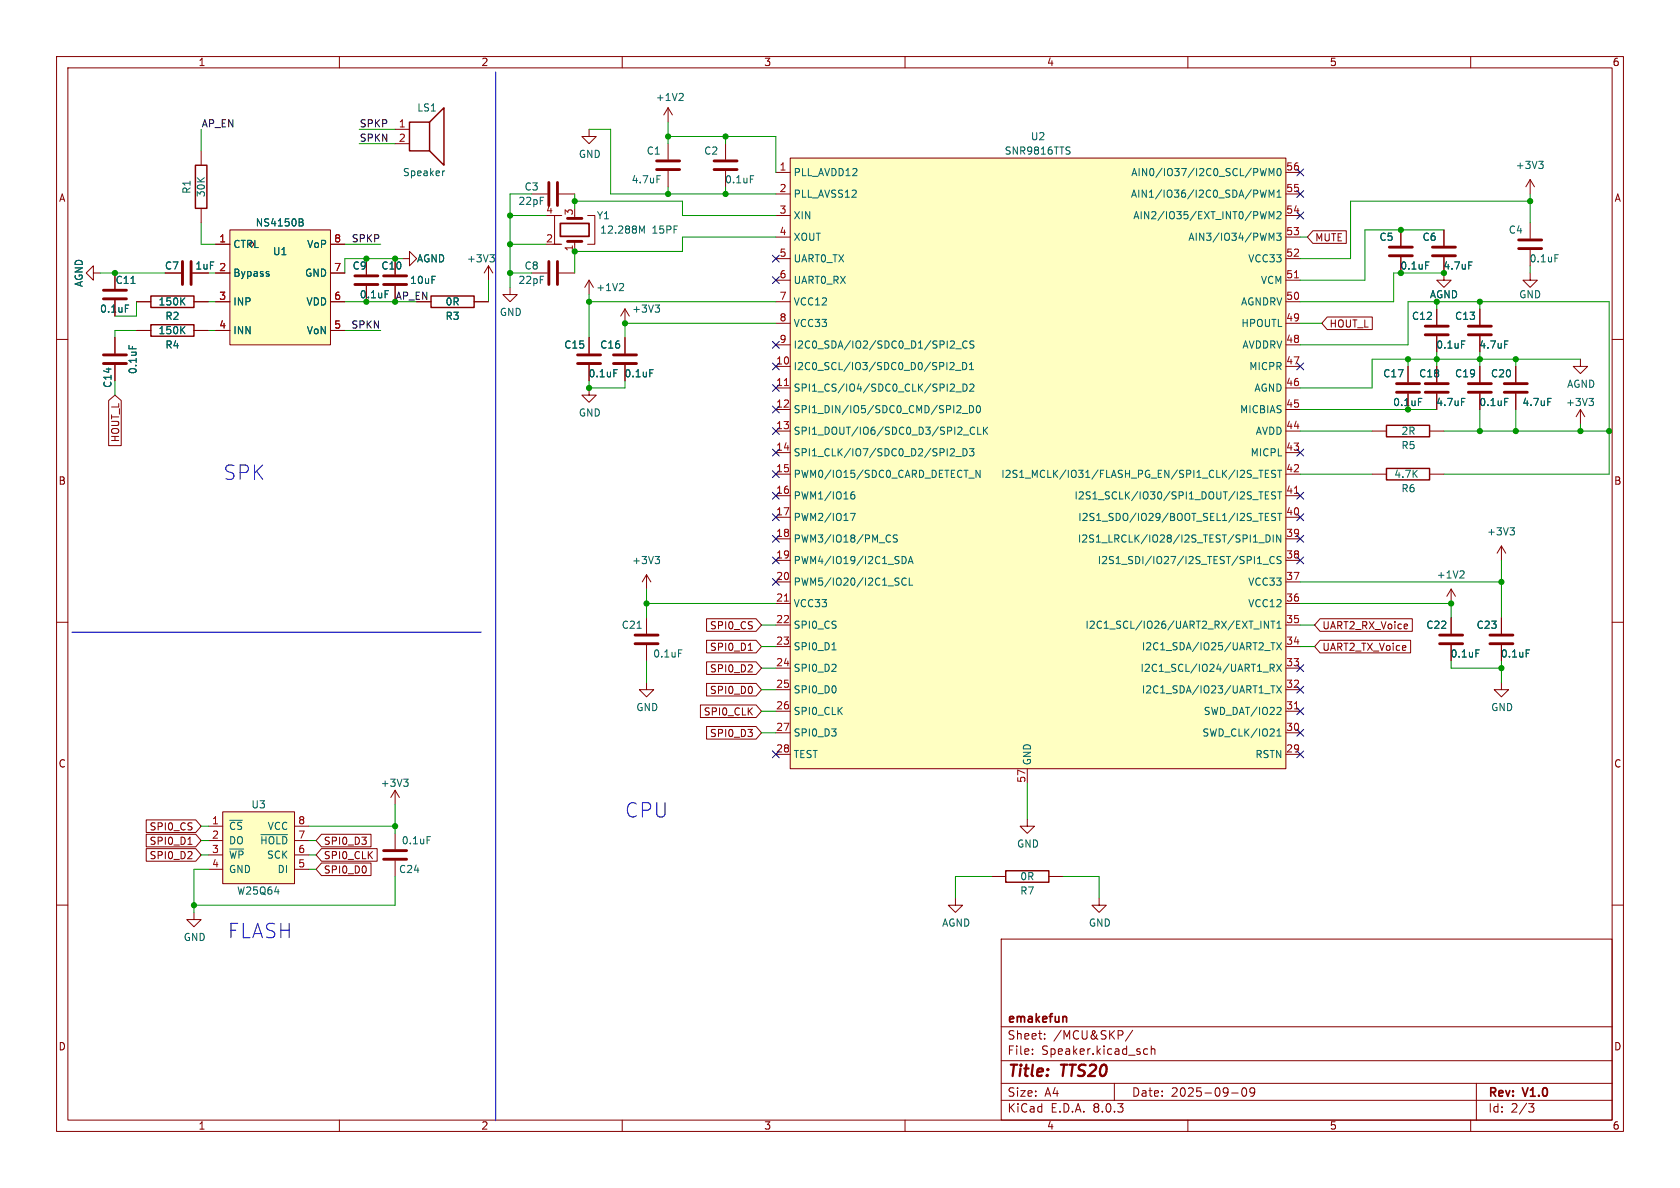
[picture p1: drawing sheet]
<svg xmlns="http://www.w3.org/2000/svg" width="297mm" height="210mm" viewBox="0 0 297 210" stroke-linecap="round" stroke-linejoin="round" font-family="sans-serif">
<g fill="none" stroke="#840000" stroke-width=".18">
<path d="M10 10h277v190h-277zM12 12h273v186h-273zM60 10v2M110 10v2M160 10v2M210 10v2M260 10v2M128.3 25.4v2.8M128.3 30.2v2.8M10 60h2M73.7 53.3h2.5M83.8 53.3h2.6"/>
<path d="M90.2 50.8v1.3h1.2l-1.2 1.2-1.3-1.2h1.3M104.1 49.5l-.7 1.3M104.1 49.5v2.6M104.1 49.5l.8 1.3M247.6 40.6v2.8M247.6 45.5v2.8M255.3 45.5v4h1.2l-1.2 1.3-1.3-1.3h1.3M255.3 40.6v2.8M285 60h2M242.6 83.8h2.5M252.7 83.8h2.6M10 110h2"/>
<path d="M256.5 104.1v2.6M256.5 109.2v2.8M256.5 114v2.8M256.5 104.1l-.7 1.3M256.5 104.1l.8 1.3M265.4 109.2v2.8M265.4 114v2.8M285 110h2M10 160h2M285 160h2M177 166h108v32h-108zM60 198v2"/>
<path d="M110 198v2M160 198v2M177 194.5h108M177 191.5h108M177 187.5h108M177 181.5h108M182.5 186.3v.1M182.5 185.5v.1M184.7 183.6v.1M184.7 182.8v.1M197 191.5v3M198.5 182.3v.5"/>
<path d="M200.2 182.1l-1.2 2M202.3 186.3h.6M202.3 185.5h.6M203.5 185.5l.2-.1 .4 .1 .1 .9M203.5 184.9v1.5M210 198v2M217.7 193.2h1.2M219.7 192.4l.2-.1a.81 .81 0 0 1 .6 .6 .81 .81 0 0 1-.3 .8l-.2 .1a.81 .81 0 0 1-.3-1.4zM221.8 192.9l-.3 .3h-.3l-.2-.3 .1-.5 .4-.1 .2 .1a.99 .99 0 0 1-.3 1.4h-.3M260 198v2M261 191.5v6.5M270.2 195.1h1l-.5 .6 .4 .1 .1 .5-.3 .3h-.4"/>
</g>
<path d="M188.3 179.7l.3 .2v.8" fill="none" stroke="#840000" stroke-width=".3"/>
<path d="M132.7 31.1h.6M110 50.1l.2 .3v.3l-.7 .7h.7M252 46.3h.6M259.7 46.3h.6M258.6 100.9l.2 .3v.3l-.7 .7h.7M260.9 114.9h.6M269.8 114.9h.6" fill="none" stroke="#006464" stroke-width=".18"/>
<path d="M76.2 52.3h7.6v2.1h-7.6zM245.1 82.8h7.6v2h-7.6z" fill="none" stroke="#840000" stroke-width=".25"/>
<path d="M126.2 28.4h4.1M126.2 30h4.1M245.6 43.7h4.1M245.6 45.2h4.1M253.2 43.7h4.1M253.2 45.2h4.1M254.5 112.3h4.1M254.5 113.8h4.1M263.4 112.3h4.1M263.4 113.8h4.1" fill="none" stroke="#840000" stroke-width=".51"/>
<path d="M39.4 143.5h12.7v12.7h-12.7z" fill="#ffffc2"/>
<g fill="none" stroke="#840000" stroke-width=".18">
<path d="M270.5 31.8l-.8 1.2M270.5 31.8v2.5M270.5 31.8l.8 1.2M261.6 54.6v2.8M261.6 59.4v2.8M248.9 64.8v2.8M248.9 69.6v2.8M36.8 146.1h2.6M36.8 148.6h2.6M36.8 151.1h2.6M36.8 153.7h2.6M39.4 143.5h12.7v12.7h-12.7z"/>
<path d="M52.1 146.1h2.5M52.1 148.6h2.5M52.1 151.1h2.5M52.1 153.7h2.5"/>
</g>
<path d="M272 28.5h.8l-.4 .5M272.6 29l.2 .2v.3l-.2 .3M250.8 70.4h.6M266 60.3h.6M46.1 147.5h4.7" fill="none" stroke="#006464" stroke-width=".18"/>
<path d="M259.6 57.7h4.1M259.6 59.2h4.1M246.9 67.8h4.1M246.9 69.3h4.1" fill="none" stroke="#840000" stroke-width=".51"/>
<path d="M40.6 40.6h17.8v20.4h-17.8z" fill="#ffffc2"/>
<g fill="none" stroke="#840000" stroke-width=".18">
<path d="M35.6 26.7v2.5M35.6 36.8v2.6M69.8 22.9h2.6M69.8 25.4h2.6M94 34.3h2.8M97.8 38.1h1.3M98.8 34.3h2.8M99.3 38.1h-1.3v5.1h1.3M103.9 38.1h1.3v5.1h-1.3M270.5 39.4v2.8M20.3 59.7v2.8M24.1 53.3h2.6"/>
<path d="M24.1 58.4h2.6M29.2 48.3h2.8M34.3 53.3h2.5M34.3 58.4h2.5M38.1 43.2h2.5M38.1 48.3h2.5M38.1 53.3h2.5M38.1 58.4h2.5M40.6 40.6h17.8v20.4h-17.8zM58.4 43.2h2.6M58.4 48.3h2.6M58.4 53.3h2.6"/>
<path d="M58.4 58.4h2.6M71.1 45.7h1.3v-1.2l1.3 1.2-1.3 1.3v-1.3M86.4 47l-.8 1.3M86.4 47v2.5M86.4 47l.7 1.3M97.8 43.2h1.3M101.6 42.7v1.8M254 54.6v2.8M254 59.4v2.8M270.5 48.3v1.2h1.3l-1.3 1.3-1.3-1.3h1.3M270.5 44.2v2.8M20.3 64.5v2.8"/>
<path d="M242.6 76.2h2.5M252.7 76.2h2.6M254 64.8v2.8M254 69.6v2.8M261.6 64.8v2.8M261.6 69.6v2.8M268 64.8v2.8M268 69.6v2.8M279.4 63.5v1.3h1.3l-1.3 1.2-1.3-1.2h1.3M279.4 72.4l-.8 1.3M279.4 72.4v2.5M279.4 72.4l.8 1.3"/>
<path d="M114.3 101.6v2.5M114.3 109.2v2.8M114.3 114v2.8M114.3 101.6l-.8 1.3M114.3 101.6l.8 1.3M69.8 139.7v2.5M69.8 139.7l-.7 1.3M69.8 139.7l.8 1.3M114.3 120.7v1.2h1.3l-1.3 1.3-1.3-1.3h1.3M69.8 147.3v2.8M69.8 152.1v2.8M175.3 154.9h2.5"/>
<path d="M185.4 154.9h2.6M34.3 161.3v1.3h1.3l-1.3 1.2-1.3-1.2h1.3"/>
</g>
<g fill="none" stroke="#006464" stroke-width=".18">
<path d="M52.9 38.7l.6 .1 .1 .2-.3 .3M52.9 39.3h.4M53.3 39.3l.3 .2v.3l-.7 .1M78.6 30.2l-.3 .1M113.1 39.9l.4 1 .4-1v1.3M32.1 53.2l.6 .7M32.1 58.3l.6 .7M32.7 52.6l-.7 .8M32.7 57.7l-.7 .8M47.4 48.4l.2 .2-.2 .2M47.4 48l.1 .1M86.6 45h.8l-.4 .5"/>
<path d="M87.1 45.5l.3 .3v.3l-.3 .2M274.9 45h.6M22.8 61.1v.6M258.4 60.3h.6M258.4 70.4h.6M266 70.4h.6M273.6 70.4h.6M280.9 70.4h.8l-.4 .5M281.5 70.9l.2 .3v.3l-.2 .2M115.8 98.4h.8l-.4 .5M116.4 98.9l.2 .2v.3l-.2 .2M112.6 111.1h.8"/>
<path d="M120 114.9h.6M71.4 137.7h.7l-.4 .5M71.9 138.2l.2 .3v.3l-.2 .2M75.5 147.9h.6"/>
</g>
<path d="M34.5 29.2h2.1v7.6h-2.1zM72.4 21.6h3.5v5.1h-3.5zM75.9 21.6l2.6-2.5v10.1l-2.6-2.5M26.7 52.3h7.6v2.1h-7.6zM26.7 57.4h7.6v2h-7.6zM245.1 75.2h7.6v2h-7.6zM177.8 153.9h7.6v2.1h-7.6z" fill="none" stroke="#840000" stroke-width=".25"/>
<g fill="none" stroke="#840000" stroke-width=".51">
<path d="M97 32.3v4M98.6 32.3v4M100.3 38.6h2.6M32.3 46.2v4.1M33.8 46.2v4.1M100.3 42.7h2.6M252 57.7h4M252 59.2h4M268.5 42.4h4M268.5 43.9h4M18.3 62.7h4.1M18.3 64.3h4.1"/>
<path d="M252 67.8h4M252 69.3h4M259.6 67.8h4.1M259.6 69.3h4.1M265.9 67.8h4.1M265.9 69.3h4.1M112.3 112.3h4M112.3 113.8h4M67.8 151.9h4.1M67.8 150.4h4.1"/>
</g>
<path d="M99.1 39.5h5v2.3h-5z" fill="none" stroke="#840000" stroke-width=".3"/>
<path d="M139.7 27.9h87.6v108h-87.6z" fill="#ffffc2"/>
<g fill="none" stroke="#840000" stroke-width=".18">
<path d="M118.1 19.1l-.8 1.2M118.1 19.1v2.5M118.1 19.1l.8 1.2M104.1 22.9v1.2h1.3l-1.3 1.3-1.2-1.3h1.2M118.1 25.4v2.8M118.1 30.2v2.8M137.2 30.5h2.5M137.2 34.3h2.5M137.2 38.1h2.5M139.7 27.9h87.6v108h-87.6zM227.3 30.5h2.6M227.3 34.3h2.6"/>
<path d="M227.3 38.1h2.6M16.5 48.3v-1.3l-1.3 1.3 1.3 1.2v-1.2h1.3M20.3 48.3v2.8M20.3 53.1v2.8M20.3 59.7v2.8M24.1 53.3h2.6M24.1 58.4h2.6M29.2 48.3h2.8M34.3 53.3h2.5M34.3 58.4h2.5M38.1 53.3h2.5M38.1 48.3h2.5"/>
<path d="M38.1 58.4h2.5M38.1 43.2h2.5M58.4 53.3h2.6M58.4 48.3h2.6M58.4 58.4h2.6M58.4 43.2h2.6M64.8 45.7v2.8M64.8 50.5v2.8M69.8 45.7v2.8M69.8 50.5v2.8M73.7 53.3h2.5M83.8 53.3h2.6"/>
<path d="M94 48.3h2.8M98.8 48.3h2.8M104.1 59.7v2.8M110.5 54.6l-.8 1.3M110.5 54.6v2.6M110.5 59.7v2.8M110.5 54.6l.8 1.3M137.2 41.9h2.5M137.2 57.2h2.5M137.2 45.7h2.5M137.2 53.3h2.5M137.2 49.5h2.5"/>
<path d="M227.3 41.9h2.6M227.3 57.2h2.6M227.3 45.7h2.6M227.3 53.3h2.6M227.3 49.5h2.6M232.1 40.8h5.9v2.2h-5.9l-1-1.1zM234.6 56h8v2.3h-8l-.9-1.1zM247.6 40.6v2.8M247.6 45.5v2.8M254 54.6v2.8M254 59.4v2.8M255.3 40.6v2.8"/>
<path d="M255.3 45.5v2.8M261.6 54.6v2.8M261.6 59.4v2.8M19.2 70.8l1.1-.9 1.1 .9v8h-2.2zM20.3 64.5v2.8M104.1 68.6v1.3h1.3l-1.3 1.2-1.2-1.2h1.2M104.1 64.5v2.8M110.5 64.5v2.8M137.2 64.8h2.5M137.2 68.6h2.5M137.2 72.4h2.5M137.2 76.2h2.5"/>
<path d="M137.2 61h2.5M227.3 64.8h2.6M227.3 68.6h2.6M227.3 72.4h2.6M227.3 76.2h2.6M227.3 61h2.6M248.9 64.8v2.8M248.9 69.6v2.8M254 64.8v2.8M254 69.6v2.8M261.6 64.8v2.8M261.6 69.6v2.8"/>
<path d="M268 64.8v2.8M268 69.6v2.8M137.2 80h2.5M137.2 83.8h2.5M137.2 87.6h2.5M137.2 91.4h2.5M137.2 95.3h2.5M137.2 99.1h2.5M227.3 80h2.6M227.3 83.8h2.6M227.3 87.6h2.6M227.3 91.4h2.6"/>
<path d="M227.3 95.3h2.6M227.3 99.1h2.6M265.4 96.5l-.7 1.3M265.4 96.5v2.6M265.4 96.5l.8 1.3M124.9 113.2h8.8l.9 1.1-.9 1.1h-8.8zM124.9 117h8.8l.9 1.1-.9 1.1h-8.8zM124.9 109.4h8.8l.9 1.1-.9 1.1h-8.8zM132.3 115h.7M137.2 102.9h2.5M137.2 106.7h2.5M137.2 110.5h2.5"/>
<path d="M137.2 114.3h2.5M137.2 118.1h2.5M227.3 102.9h2.6M227.3 106.7h2.6M227.3 110.5h2.6M227.3 114.3h2.6M227.3 118.1h2.6M233.4 109.4h16.3v2.2h-16.3l-1-1.1zM233.4 113.2h16v2.2h-16l-1-1.1zM256.5 109.2v2.8M256.5 114v2.8M265.4 109.2v2.8"/>
<path d="M265.4 114v2.8M123.8 124.6h9.9l.9 1.1-.9 1.1h-9.9zM124.9 120.8h8.8l.9 1.1-.9 1.1h-8.8zM124.9 128.4h8.8l.9 1.1-.9 1.2h-8.8zM137.2 121.9h2.5M137.2 125.7h2.5M137.2 129.5h2.5M137.2 133.4h2.5M181.6 135.9v2.5M227.3 121.9h2.6M227.3 125.7h2.6M227.3 129.5h2.6"/>
<path d="M227.3 133.4h2.6M265.4 120.7v1.2h1.3l-1.3 1.3-1.2-1.3h1.2M25.9 150h8.7l1 1.1-1 1.1h-8.7zM25.9 147.5h8.7l1 1.1-1 1.1h-8.7zM25.9 144.9h8.7l1 1.2-1 1.1h-8.7zM33.2 149.3h.7M56.8 152.6h8.8v2.2h-8.8l-.9-1.1zM56.8 147.5h8.8v2.2h-8.8l-.9-1.1zM56.8 150h9.9v2.2h-9.9l-.9-1.1zM168.9 158.8v1.2h1.3l-1.3 1.3-1.3-1.3h1.3M181.6 144.8v1.3h1.3l-1.3 1.2-1.3-1.2h1.3M194.3 158.8v1.2h1.3l-1.3 1.3-1.3-1.3h1.3"/>
</g>
<g fill="none" stroke="#006464" stroke-width=".18">
<path d="M120.5 16.5l.3 .2-.1 .3-.7 .8h.8M52.9 38.7l.6 .1 .1 .2-.3 .3M52.9 39.3h.4M53.3 39.3l.3 .2v.3l-.7 .1M116.1 31.1h.6M189 26h.2M189 26.7l.2 .2-.2 .3M222.8 33.6l.3 1.3 .2-.9 .3 .9 .3-1.3M223.9 37.4l-.3 1.3M223.9 29.8l-.3 1.3-.3-.9-.2 .9M224.4 31.1v-1.3l.4 .9 .4-.9v1.3M224.4 34.9v-1.3l.4 .9 .4-.9v1.3"/>
<path d="M224.4 38.7v-1.3l.4 .9 .4-.9v1.3M225.8 34l.3-.4v1.3M225.8 37.5l.4-.1 .3 .4-.8 .9h.8M225.8 34.9h.7M225.9 29.9l.2-.1a.68 .68 0 0 1 .4 .6 .68 .68 0 0 1-.4 .7l-.2-.2-.1-.3zM22.2 53.9h.6M23.2 50.1h.7M32.1 53.2l.6 .7M32.1 58.3l.6 .7M32.7 52.6l-.7 .8M32.7 57.7l-.7 .8M47.4 48.4l.2 .2-.2 .2"/>
<path d="M47.4 48l.1 .1M68.1 51.4h.6M115.8 53.9h.8l-.4 .5M116.4 54.4l.2 .2v.3l-.2 .3M224.4 41.2l.4 .9 .4-.9v1.3M225.7 41.2h.8l-.4 .5 .3 .1v.6l-.2 .1-.5-.1M252 46.3h.6M259.7 46.3h.6M22.8 61.1v.6M108.5 65.3h.6M114.9 65.3h.6M167.9 64.2l.5-.1 .3 .3-.8 .9h.8"/>
<path d="M168.2 79.3l.4 .1 .1 .3-.8 .9h.8M168.5 67.9l.2 .2v.3l-.8 .8h.8M168.6 60.3l.1 .2v.3l-.8 .7h.8M168.9 65.5h1M169 69.3h.9M169 61.7h.9M169.6 71.7l.3 .2-.1 .3-.7 .8h.8M170.1 73.1h1M170.2 64.1a.64 .64 0 0 1 .7 .6 .64 .64 0 0 1-.7 .6zM170.2 67.9a.64 .64 0 0 1 .8 .6 .64 .64 0 0 1-.8 .7zM170.2 79.3a.64 .64 0 0 1 .8 .7 .64 .64 0 0 1-.8 .6zM170.3 76.9h1"/>
<path d="M171 60.4a.6 .6 0 0 0-.9 .4 .6 .6 0 0 0 .6 .7l.3-.1M171.4 65.3h.7M171.4 64.4l.4-.3v1.2M171.4 79.3h.8l-.4 .5 .3 .1v.6l-.2 .1-.5-.1M171.4 71.7a.64 .64 0 0 1 .7 .6 .64 .64 0 0 1-.7 .7zM171.5 68l.4-.1 .3 .4-.8 .9h.8M172.2 60.3h-.5l-.2 .2 .1 .3 .5 .3v.3l-.2 .1h-.4M172.3 75.6a.6 .6 0 0 0-.8 .5 .6 .6 0 0 0 .6 .7l.2-.1M172.7 71.8l.2-.1a.68 .68 0 0 1 .4 .6 .68 .68 0 0 1-.4 .7l-.2-.2-.1-.3zM172.8 75.5v1.3h.6M173.9 75.5v1.3M174.1 76.1l.5 .7"/>
<path d="M174.6 75.5l-.7 .7M250.8 70.4h.6M258.4 60.3h.6M258.4 70.4h.6M266 60.3h.6M266 70.4h.6M273.6 70.4h.6M150.3 90.7h.9l-.6 1.3M151 86.9l-.4 .1a.85 .85 0 0 0 0 1.2l.5-.1v-.4l-.2-.3-.4 .1-.1 .2M156.9 94.6h.3l.2 .1M157.4 95.7l-.2 .1h-.3M158.6 94.6h-.5l-.2 .2 .1 .3 .6 .2v.4l-.2 .1h-.5"/>
<path d="M159.5 98.4a.64 .64 0 0 1 .7 .6 .64 .64 0 0 1-.7 .6zM160.6 99.6l.4-1.2 .4 1.2M160.7 99.3h.6M169 80.7h.9M171.3 84.5h.9M173.3 83.1v1.3l-.8-1.3v1.3M221.5 84.5h.9M222.3 99.6h.7M222.5 86.9h.8M222.5 96h1M222.5 83.1h.8M222.9 83.1v1.3"/>
<path d="M223.3 99.8h.9M223.7 91.4h.4M223.7 87.5h.4M223.7 83.7h.4M223.8 94.6a.64 .64 0 0 1 .8 .6 .64 .64 0 0 1-.8 .6zM224.3 86.9h-.6v1.3h.6M224.3 90.7h-.6v1.3h.6M224.3 83.1h-.6v1.3h.6M225.1 94.6v1.2M225.3 98.5a.6 .6 0 0 0-.9 .4 .6 .6 0 0 0 .6 .7l.3-.1M225.5 87l-.5-.1-.2 .2v.3l.6 .3 .1 .3-.2 .2-.5-.1M225.5 90.8l-.5-.1-.2 .2v.3l.6 .3 .1 .3-.2 .2h-.5"/>
<path d="M225.5 83.2l-.5-.1-.2 .2v.3l.6 .3 .1 .3-.2 .2-.5-.1M225.9 86.9h.7M225.9 90.7h.7M225.9 83.1h.7M226.2 83.1v1.3M226.2 86.9v1.3M226.2 90.7v1.3M226.4 94.6v1.2l-.7-1.2v1.2M226.5 98.4h-.5l-.2 .2 .1 .3 .5 .3v.3l-.2 .1h-.4M266.9 93.3h.8l-.4 .5M267.5 93.8l.2 .2v.3l-.2 .3M147.1 114.9h.7"/>
<path d="M160.2 102.3a.6 .6 0 0 0-.8 .4 .6 .6 0 0 0 .6 .7l.2-.1M160.7 102.2v1.2h.7M224.2 109.8v1.3l-.7-1.3v1.3M224.5 118.1l.6-.1 .2-.2-.1-.3-.7-.1v1.3M224.7 113.6h.7M224.7 109.8h.7M224.8 118.1l.5 .6M225 109.8v1.3M225 113.6v1.3M225.7 117.4l.8 1.3M225.7 113.6l.8 1.3M225.8 110.2l.3-.4v1.3"/>
<path d="M225.8 111.1h.7M226.5 117.4l-.8 1.3M226.5 113.6l-.8 1.3M260.9 114.9h.6M269.8 114.9h.6M224.7 121.2h.7M225 121.2v1.3M225.7 121.2l.8 1.3M225.8 130.1h.7M225.8 129.2l.3-.4v1.3M225.9 125l.5 .1 .1 .3-.8 .9h.8M226.5 121.2l-.8 1.3"/>
</g>
<path d="M228.8 49.1h.8M138.7 68.2h.7M228.8 87.2h.8M138.7 106.3h.7M228.8 125.3h.8" fill="none" stroke="#a90000" stroke-width=".18"/>
<g fill="none" stroke="#840000" stroke-width=".51">
<path d="M116.1 28.4h4M116.1 30h4M18.3 52.8h4.1M18.3 51.3h4.1M62.7 50.3h4.1M62.7 48.8h4.1M67.8 50.3h4.1M67.8 48.8h4.1M97 46.2v4.1M98.6 46.2v4.1M102.1 62.7h4.1M102.1 64.3h4.1"/>
<path d="M108.5 62.7h4M108.5 64.3h4"/>
</g>
<path d="M87.6 12.7v185.4M12.7 111.8h72.4" fill="none" stroke="#0000c2" stroke-width=".18"/>
<g fill="none" stroke="#009600" stroke-width=".18">
<path d="M35.6 39.4v3.8h2.5M35.6 22.9v3.8M63.5 22.9h6.3M63.5 25.4h6.3M90.2 38.1h6.3M94 34.3h-3.8v16.5M101.6 34.3v2.5M101.6 35.6h19v2.5h16.6M104.1 22.9h3.8v11.4h29.3M118.1 21.6v3.8M118.1 33v1.3M118.1 24.1h19.1v6.4"/>
<path d="M128.3 24.1v1.3M128.3 33v1.3M270.5 35.6h-31.7v10.1h-8.9M270.5 34.3v5.1M17.8 48.3h11.4M24.1 53.3v2.6h-3.8M24.1 58.4h-3.8v1.3M36.8 58.4h1.3M36.8 53.3h1.3M61 43.2h6.3M61 58.4h6.3M61 53.3h12.7"/>
<path d="M71.1 45.7h-10.1v2.6M86.4 49.5v3.8M90.2 43.2h6.3M90.2 48.3h3.8M104.1 52.1v7.6M104.1 53.3h33.1M137.2 41.9h-16.6v2.6h-19v3.8M137.2 57.2h-26.7v2.5M229.9 41.9h1.2M229.9 57.2h3.8M254 53.3v1.3M255.3 48.3h-8.9v5h-16.5"/>
<path d="M255.3 40.6h-14v8.9h-11.4M261.6 53.3v1.3M270.5 47v1.3M20.3 67.3v2.6M104.1 67.3v1.3h6.4v-1.3M229.9 61h19v-7.7h35.6v30.5h-29.2M229.9 72.4h24.1M229.9 76.2h12.7M248.9 63.5v1.3M254 62.2v2.6M255.3 76.2h29.2M261.6 62.2v2.6"/>
<path d="M261.6 72.4v3.8M268 63.5v1.3M268 72.4v3.8M279.4 63.5h-36.8v5.1h-12.7M279.4 74.9v1.3M229.9 83.8h12.7M265.4 99.1v10.1M114.3 104.1v5.1M114.3 116.8v3.9M114.3 106.7h22.9M134.6 118.1h2.6M134.6 114.3h2.6"/>
<path d="M134.6 110.5h2.6M229.9 106.7h26.6v2.5M229.9 114.3h2.5M229.9 110.5h2.5M229.9 102.9h35.5M256.5 116.8v1.3h8.9M265.4 116.8v3.9M134.6 125.7h2.6M134.6 121.9h2.6M134.6 129.5h2.6M181.6 138.4v6.4M35.6 151.1h1.2"/>
<path d="M35.6 148.6h1.2M35.6 146.1h1.2M36.8 153.7h-2.5v7.6M54.6 153.7h1.3M54.6 151.1h1.3M54.6 148.6h1.3M54.6 146.1h15.2M69.8 154.9v5.1h-35.5M69.8 142.2v5.1M175.3 154.9h-6.4v3.9M188 154.9h6.3v3.9"/>
</g>
<g fill="none" stroke="#000084" stroke-width=".18">
<path d="M229.3 37.5l1.2 1.2M229.3 33.7l1.2 1.2M229.3 29.9l1.2 1.2M230.5 37.5l-1.2 1.2M230.5 33.7l-1.2 1.2M230.5 29.9l-1.2 1.2M136.6 48.9l1.2 1.2M136.6 45.1l1.2 1.2M137.8 48.9l-1.2 1.2M137.8 45.1l-1.2 1.2M136.6 75.6l1.2 1.2M136.6 79.4l1.2 1.2"/>
<path d="M136.6 71.8l1.2 1.2M136.6 64.2l1.2 1.2M136.6 68l1.2 1.2M136.6 60.4l1.2 1.2M137.8 75.6l-1.2 1.2M137.8 79.4l-1.2 1.2M137.8 71.8l-1.2 1.2M137.8 64.2l-1.2 1.2M137.8 68l-1.2 1.2M137.8 60.4l-1.2 1.2M229.3 64.2l1.2 1.2M229.3 79.4l1.2 1.2"/>
<path d="M230.5 64.2l-1.2 1.2M230.5 79.4l-1.2 1.2M136.6 83.2l1.2 1.2M136.6 90.8l1.2 1.2M136.6 87l1.2 1.2M136.6 98.5l1.2 1.2M136.6 94.6l1.2 1.3M137.8 83.2l-1.2 1.2M137.8 90.8l-1.2 1.2M137.8 87l-1.2 1.2M137.8 98.5l-1.2 1.2M137.8 94.6l-1.2 1.3"/>
<path d="M229.3 87l1.2 1.2M229.3 90.8l1.2 1.2M229.3 98.5l1.2 1.2M229.3 94.6l1.2 1.3M230.5 87l-1.2 1.2M230.5 90.8l-1.2 1.2M230.5 98.5l-1.2 1.2M230.5 94.6l-1.2 1.3M136.6 102.3l1.2 1.2M137.8 102.3l-1.2 1.2M229.3 117.5l1.2 1.2M230.5 117.5l-1.2 1.2"/>
<path d="M136.6 132.7l1.2 1.3M137.8 132.7l-1.2 1.3M229.3 128.9l1.2 1.2M229.3 125.1l1.2 1.2M229.3 132.7l1.2 1.3M229.3 121.3l1.2 1.2M230.5 128.9l-1.2 1.2M230.5 125.1l-1.2 1.2M230.5 132.7l-1.2 1.3M230.5 121.3l-1.2 1.2"/>
</g>
<g fill="#009600" stroke="#009600" stroke-width=".18">
<circle cx="69.8" cy="146.1" r=".46"/>
<circle cx="34.3" cy="160" r=".46"/>
<circle cx="114.3" cy="106.7" r=".46"/>
<circle cx="104.1" cy="53.3" r=".46"/>
<circle cx="101.6" cy="44.5" r=".46"/>
<circle cx="118.1" cy="34.3" r=".46"/>
<circle cx="90.2" cy="48.3" r=".46"/>
<circle cx="90.2" cy="43.2" r=".46"/>
<circle cx="90.2" cy="38.1" r=".46"/>
<circle cx="20.3" cy="48.3" r=".46"/>
<circle cx="64.8" cy="53.3" r=".46"/>
<circle cx="69.8" cy="45.7" r=".46"/>
<circle cx="64.8" cy="45.7" r=".46"/>
<circle cx="128.3" cy="34.3" r=".46"/>
<circle cx="118.1" cy="24.1" r=".46"/>
<circle cx="128.3" cy="24.1" r=".46"/>
<circle cx="110.5" cy="57.2" r=".46"/>
<circle cx="101.6" cy="35.6" r=".46"/>
<circle cx="104.1" cy="68.6" r=".46"/>
<circle cx="265.4" cy="102.9" r=".46"/>
<circle cx="268" cy="76.2" r=".46"/>
<circle cx="261.6" cy="76.2" r=".46"/>
<circle cx="254" cy="63.5" r=".46"/>
<circle cx="248.9" cy="63.5" r=".46"/>
<circle cx="248.9" cy="72.4" r=".46"/>
<circle cx="261.6" cy="63.5" r=".46"/>
<circle cx="265.4" cy="118.1" r=".46"/>
<circle cx="256.5" cy="106.7" r=".46"/>
<circle cx="247.6" cy="40.6" r=".46"/>
<circle cx="255.3" cy="48.3" r=".46"/>
<circle cx="247.6" cy="48.3" r=".46"/>
<circle cx="254" cy="53.3" r=".46"/>
<circle cx="261.6" cy="53.3" r=".46"/>
<circle cx="270.5" cy="35.6" r=".46"/>
<circle cx="284.5" cy="76.2" r=".46"/>
<circle cx="279.4" cy="76.2" r=".46"/>
<circle cx="268" cy="63.5" r=".46"/>
</g>
<g font-size="3.5" fill="#0000c2">
<text x="39.5" y="85.1">SPK</text>
<text x="110.5" y="144.8">CPU</text>
<text x="40.3" y="166.1">FLASH</text>
</g>
<g font-size="2.8" fill="#840000">
<text x="178" y="190.9">Title:</text>
<text x="187.7" y="190.9">TTS20</text>
</g>
<g font-size="2.1" fill="#840000">
<text x="178" y="184">Sheet:</text>
<text x="178" y="181.2">emakefun</text>
<text x="186.2" y="184">/MCU&amp;SKP/</text>
<text x="178" y="186.7">File:</text>
<text x="184.1" y="186.7">Speaker.kicad_sch</text>
<text x="178" y="196.9">KiCad</text>
<text x="178" y="194.1">Size:</text>
<text x="184.7" y="194.1">A4</text>
<text x="185.7" y="196.9">E.D.A.</text>
<text x="193.3" y="196.9">8.0.3</text>
<text x="200" y="194.1">Date:</text>
<text x="207" y="194.1">2025-09-09</text>
<text x="263" y="194.3">Rev:</text>
<text x="263" y="196.9">Id:</text>
<text x="267.1" y="196.9">2/3</text>
<text x="269.4" y="194.3">V1.0</text>
</g>
<g font-size="1.8" fill="#840000">
<text x="35" y="11.9">1</text>
<text x="85" y="11.9">2</text>
<text x="135" y="11.9">3</text>
<text x="185" y="11.9">4</text>
<text x="235" y="11.9">5</text>
<text x="285" y="11.9">6</text>
<text x="10.3" y="35.9">A</text>
<text x="285.3" y="35.9">A</text>
<text x="232.4" y="42.9">MUTE</text>
<text x="234.9" y="58.1">HOUT_L</text>
<text x="21.3" y="78.3" transform="rotate(-90 21.3 78.3)">HOUT_L</text>
<text x="10.3" y="85.9">B</text>
<text x="285.3" y="85.9">B</text>
<text x="125.4" y="111.4">SPI0_CS</text>
<text x="233.7" y="111.4">UART2_RX_Voice</text>
<text x="125.4" y="115.3">SPI0_D1</text>
<text x="125.4" y="119.1">SPI0_D2</text>
<text x="233.7" y="115.3">UART2_TX_Voice</text>
<text x="125.4" y="122.9">SPI0_D0</text>
<text x="124.3" y="126.7">SPI0_CLK</text>
<text x="125.4" y="130.5">SPI0_D3</text>
<text x="10.3" y="135.9">C</text>
<text x="285.3" y="135.9">C</text>
<text x="26.3" y="149.5">SPI0_D1</text>
<text x="26.3" y="147">SPI0_CS</text>
<text x="57.1" y="149.5">SPI0_D3</text>
<text x="26.3" y="152.1">SPI0_D2</text>
<text x="57.1" y="154.6">SPI0_D0</text>
<text x="57.1" y="152.1">SPI0_CLK</text>
<text x="10.3" y="185.9">D</text>
<text x="285.3" y="185.9">D</text>
<text x="35" y="199.9">1</text>
<text x="85" y="199.9">2</text>
<text x="135" y="199.9">3</text>
<text x="185" y="199.9">4</text>
<text x="235" y="199.9">5</text>
<text x="285" y="199.9">6</text>
</g>
<g font-size="1.8" fill="#0f0f0f">
<text x="35.6" y="22.6">AP_EN</text>
<text x="63.5" y="22.6">SPKP</text>
<text x="63.5" y="25.1">SPKN</text>
<text x="62.1" y="42.9">SPKP</text>
<text x="62" y="58.2">SPKN</text>
</g>
<g font-size="1.8" fill="#a90000">
<text x="70.4" y="22.6">1</text>
<text x="70.4" y="25.1">2</text>
<text x="137.7" y="30.2">1</text>
<text x="137.7" y="34">2</text>
<text x="227.3" y="34">55</text>
<text x="227.3" y="30.2">56</text>
<text x="96.4" y="37.8">4</text>
<text x="101.3" y="38.2" transform="rotate(-90 101.3 38.2)">3</text>
<text x="137.7" y="37.8">3</text>
<text x="137.7" y="41.7">4</text>
<text x="227.3" y="41.7">53</text>
<text x="227.3" y="37.8">54</text>
<text x="34.4" y="47.9">1uF 2</text>
<text x="38.7" y="42.9">1</text>
<text x="59" y="42.9">8</text>
<text x="96.4" y="42.9">2</text>
<text x="101.3" y="44.5" transform="rotate(-90 101.3 44.5)">1</text>
<text x="137.7" y="45.5">5</text>
<text x="227.3" y="45.5">52</text>
<text x="38.7" y="53.1">3</text>
<text x="59" y="53.1">6</text>
<text x="59" y="48">7</text>
<text x="137.7" y="49.3">6</text>
<text x="137.7" y="53.1">7</text>
<text x="227.3" y="53.1">50</text>
<text x="227.3" y="49.3">51</text>
<text x="38.7" y="58.2">4</text>
<text x="59" y="58.2">5</text>
<text x="137.7" y="56.9">8</text>
<text x="227.3" y="56.9">49</text>
<text x="137.1" y="64.5">10</text>
<text x="137.7" y="60.7">9</text>
<text x="227.3" y="64.5">47</text>
<text x="227.3" y="60.7">48</text>
<text x="137.1" y="68.3">11</text>
<text x="227.3" y="68.3">46</text>
<text x="137.1" y="72.1">12</text>
<text x="137.1" y="75.9">13</text>
<text x="227.3" y="75.9">44</text>
<text x="227.3" y="72.1">45</text>
<text x="137.1" y="79.8">14</text>
<text x="137.1" y="83.6">15</text>
<text x="227.3" y="83.6">42</text>
<text x="227.3" y="79.8">43</text>
<text x="137.1" y="87.4">16</text>
<text x="227.3" y="87.4">41</text>
<text x="137.1" y="91.2">17</text>
<text x="137.1" y="95">18</text>
<text x="227.3" y="95">39</text>
<text x="227.3" y="91.2">40</text>
<text x="137.1" y="98.8">19</text>
<text x="227.3" y="98.8">38</text>
<text x="137.1" y="102.6">20</text>
<text x="137.1" y="106.4">21</text>
<text x="227.3" y="106.4">36</text>
<text x="227.3" y="102.6">37</text>
<text x="137.1" y="110.2">22</text>
<text x="227.3" y="110.2">35</text>
<text x="137.1" y="114">23</text>
<text x="137.1" y="117.9">24</text>
<text x="227.3" y="117.9">33</text>
<text x="227.3" y="114">34</text>
<text x="137.1" y="121.7">25</text>
<text x="137.1" y="125.5">26</text>
<text x="227.3" y="125.5">31</text>
<text x="227.3" y="121.7">32</text>
<text x="137.1" y="129.3">27</text>
<text x="227.3" y="129.3">30</text>
<text x="137.1" y="133.1">28</text>
<text x="227.3" y="133.1">29</text>
<text x="181.4" y="138.5" transform="rotate(-90 181.4 138.5)">57</text>
<text x="37.4" y="145.8">1</text>
<text x="37.4" y="148.3">2</text>
<text x="52.6" y="148.3">7</text>
<text x="52.6" y="145.8">8</text>
<text x="37.4" y="150.9">3</text>
<text x="37.4" y="153.4">4</text>
<text x="52.6" y="153.4">5</text>
<text x="52.6" y="150.9">6</text>
</g>
<g font-size="1.8" fill="#006464">
<text x="73.7" y="19.9">LS1</text>
<text x="115.8" y="18.1">+1V2</text>
<text x="102.2" y="28.1">GND</text>
<text x="114.2" y="27.5">C1</text>
<text x="124.4" y="27.5">C2</text>
<text x="177.5" y="27.5">SNR9816TTS</text>
<text x="182.1" y="25">U2</text>
<text x="33.9" y="34.4" transform="rotate(-90 33.9 34.4)">R1</text>
<text x="36.4" y="35" transform="rotate(-90 36.4 35)">30K</text>
<text x="71.1" y="31.3">Speaker</text>
<text x="92.6" y="33.9">C3</text>
<text x="111.6" y="32.6">4.7uF</text>
<text x="128.1" y="32.6">0.1uF</text>
<text x="140.2" y="31.3">PLL_AVDD12</text>
<text x="140.2" y="35.2">PLL_AVSS12</text>
<text x="199.8" y="35.2">AIN1/IO36/I2C0_SDA/PWM1</text>
<text x="199.9" y="31.3">AIN0/IO37/I2C0_SCL/PWM0</text>
<text x="267.9" y="30.1">+3V3</text>
<text x="45.1" y="40.2">NS4150B</text>
<text x="91.5" y="36.4">22pF</text>
<text x="105.4" y="39">Y1</text>
<text x="106" y="41.5">12.288M</text>
<text x="115.3" y="41.5">15PF</text>
<text x="140.2" y="39">XIN</text>
<text x="200.3" y="39">AIN2/IO35/EXT_INT0/PWM2</text>
<text x="266.6" y="41.5">C4</text>
<text x="29.1" y="47.9">C7</text>
<text x="41.1" y="44">CTRL</text>
<text x="48.2" y="45.3">U1</text>
<text x="54.2" y="44">VoP</text>
<text x="62.2" y="47.9">C9</text>
<text x="67.3" y="47.9">C10</text>
<text x="73.6" y="46.6">AGND</text>
<text x="82.4" y="46.6">+3V3</text>
<text x="92.6" y="47.9">C8</text>
<text x="140.2" y="42.8">XOUT</text>
<text x="140.2" y="46.6">UART0_TX</text>
<text x="210" y="42.8">AIN3/IO34/PWM3</text>
<text x="220.6" y="46.6">VCC33</text>
<text x="243.8" y="42.8">C5</text>
<text x="247.5" y="47.9">0.1uF</text>
<text x="251.4" y="42.8">C6</text>
<text x="255.1" y="47.9">4.7uF</text>
<text x="270.3" y="46.6">0.1uF</text>
<text x="14.8" y="50.8" transform="rotate(-90 14.8 50.8)">AGND</text>
<text x="20.3" y="50.4">C11</text>
<text x="41.1" y="49.1">Bypass</text>
<text x="53.8" y="49.1">GND</text>
<text x="63.5" y="52.9">0.1uF</text>
<text x="72.4" y="50.4">10uF</text>
<text x="91.5" y="50.4">22pF</text>
<text x="105.3" y="51.7">+1V2</text>
<text x="140.2" y="50.4">UART0_RX</text>
<text x="222.8" y="50.4">VCM</text>
<text x="252.7" y="52.9">AGND</text>
<text x="268.5" y="52.9">GND</text>
<text x="17.6" y="55.5">0.1uF</text>
<text x="27.9" y="54.2">150K</text>
<text x="27.9" y="59.3">150K</text>
<text x="29.1" y="56.7">R2</text>
<text x="41.1" y="54.2">INP</text>
<text x="41.1" y="59.3">INN</text>
<text x="54.1" y="54.2">VDD</text>
<text x="54.1" y="59.3">VoN</text>
<text x="78.7" y="56.7">R3</text>
<text x="78.7" y="54.2">0R</text>
<text x="88.3" y="56.1">GND</text>
<text x="111.7" y="55.5">+3V3</text>
<text x="140.2" y="54.2">VCC12</text>
<text x="140.2" y="58">VCC33</text>
<text x="219.3" y="54.2">AGNDRV</text>
<text x="219.4" y="58">HPOUTL</text>
<text x="249.5" y="56.7">C12</text>
<text x="257.1" y="56.7">C13</text>
<text x="29.1" y="61.8">R4</text>
<text x="99.7" y="61.8">C15</text>
<text x="106" y="61.8">C16</text>
<text x="140.2" y="65.6">I2C0_SCL/IO3/SDC0_D0/SPI2_D1</text>
<text x="140.2" y="61.8">I2C0_SDA/IO2/SDC0_D1/SPI2_CS</text>
<text x="219.5" y="61.8">AVDDRV</text>
<text x="220.8" y="65.6">MICPR</text>
<text x="253.8" y="61.8">0.1uF</text>
<text x="261.4" y="61.8">4.7uF</text>
<text x="19.9" y="68.7" transform="rotate(-90 19.9 68.7)">C14</text>
<text x="24.4" y="66.2" transform="rotate(-90 24.4 66.2)">0.1uF</text>
<text x="103.9" y="66.9">0.1uF</text>
<text x="110.3" y="66.9">0.1uF</text>
<text x="140.2" y="69.4">SPI1_CS/IO4/SDC0_CLK/SPI2_D2</text>
<text x="221.7" y="69.4">AGND</text>
<text x="244.4" y="66.9">C17</text>
<text x="246.2" y="72">0.1uF</text>
<text x="250.8" y="66.9">C18</text>
<text x="253.8" y="72">4.7uF</text>
<text x="257.1" y="66.9">C19</text>
<text x="261.4" y="72">0.1uF</text>
<text x="263.5" y="66.9">C20</text>
<text x="269" y="72">4.7uF</text>
<text x="276.8" y="72">+3V3</text>
<text x="276.9" y="68.8">AGND</text>
<text x="102.2" y="73.8">GND</text>
<text x="140.2" y="73.3">SPI1_DIN/IO5/SDC0_CMD/SPI2_D0</text>
<text x="140.2" y="77.1">SPI1_DOUT/IO6/SDC0_D3/SPI2_CLK</text>
<text x="219.1" y="73.3">MICBIAS</text>
<text x="221.9" y="77.1">AVDD</text>
<text x="247.7" y="77.1">2R</text>
<text x="140.2" y="80.9">SPI1_CLK/IO7/SDC0_D2/SPI2_D3</text>
<text x="221" y="80.9">MICPL</text>
<text x="247.7" y="79.6">R5</text>
<text x="140.2" y="84.7">PWM0/IO15/SDC0_CARD_DETECT_N</text>
<text x="140.2" y="88.5">PWM1/IO16</text>
<text x="176.9" y="84.7">I2S1_MCLK/IO31/FLASH_PG_EN/SPI1_CLK/I2S_TEST</text>
<text x="189.8" y="88.5">I2S1_SCLK/IO30/SPI1_DOUT/I2S_TEST</text>
<text x="246.4" y="84.7">4.7K</text>
<text x="247.7" y="87.2">R6</text>
<text x="140.2" y="92.3">PWM2/IO17</text>
<text x="190.5" y="92.3">I2S1_SDO/IO29/BOOT_SEL1/I2S_TEST</text>
<text x="262.8" y="94.8">+3V3</text>
<text x="111.7" y="99.9">+3V3</text>
<text x="140.2" y="96.1">PWM3/IO18/PM_CS</text>
<text x="140.2" y="99.9">PWM4/IO19/I2C1_SDA</text>
<text x="190.5" y="96.1">I2S1_LRCLK/IO28/I2S_TEST/SPI1_DIN</text>
<text x="194" y="99.9">I2S1_SDI/IO27/I2S_TEST/SPI1_CS</text>
<text x="140.2" y="103.7">PWM5/IO20/I2C1_SCL</text>
<text x="140.2" y="107.5">VCC33</text>
<text x="220.6" y="107.5">VCC12</text>
<text x="220.6" y="103.7">VCC33</text>
<text x="253.9" y="102.5">+1V2</text>
<text x="109.8" y="111.4">C21</text>
<text x="140.2" y="111.4">SPI0_CS</text>
<text x="191.8" y="111.4">I2C1_SCL/IO26/UART2_RX/EXT_INT1</text>
<text x="252.1" y="111.4">C22</text>
<text x="260.9" y="111.4">C23</text>
<text x="115.4" y="116.4">0.1uF</text>
<text x="140.2" y="115.2">SPI0_D1</text>
<text x="140.2" y="119">SPI0_D2</text>
<text x="201.5" y="119">I2C1_SCL/IO24/UART1_RX</text>
<text x="201.8" y="115.2">I2C1_SDA/IO25/UART2_TX</text>
<text x="256.3" y="116.4">0.1uF</text>
<text x="265.2" y="116.4">0.1uF</text>
<text x="112.4" y="125.9">GND</text>
<text x="140.2" y="122.8">SPI0_D0</text>
<text x="201.8" y="122.8">I2C1_SDA/IO23/UART1_TX</text>
<text x="263.5" y="125.9">GND</text>
<text x="140.2" y="126.6">SPI0_CLK</text>
<text x="140.2" y="130.4">SPI0_D3</text>
<text x="212.5" y="130.4">SWD_CLK/IO21</text>
<text x="212.7" y="126.6">SWD_DAT/IO22</text>
<text x="140.2" y="134.2">TEST</text>
<text x="182.5" y="135.4" transform="rotate(-90 182.5 135.4)">GND</text>
<text x="221.8" y="134.2">RSTN</text>
<text x="44.3" y="143.1">U3</text>
<text x="67.2" y="139.3">+3V3</text>
<text x="40.4" y="146.9">~{CS}</text>
<text x="40.4" y="149.5">DO</text>
<text x="45.9" y="149.5">~{HOLD}</text>
<text x="47.2" y="146.9">VCC</text>
<text x="70.9" y="149.5">0.1uF</text>
<text x="40.4" y="152">~{WP}</text>
<text x="40.4" y="154.5">GND</text>
<text x="47.1" y="152">SCK</text>
<text x="49" y="154.5">DI</text>
<text x="70.4" y="154.5">C24</text>
<text x="179.7" y="150">GND</text>
<text x="180.3" y="155.8">0R</text>
<text x="41.8" y="158.3">W25Q64</text>
<text x="180.3" y="158.3">R7</text>
<text x="32.4" y="166.5">GND</text>
<text x="166.5" y="164">AGND</text>
<text x="192.4" y="164">GND</text>
</g>
<text font-size="1.8" fill="#009600" x="69.8" y="53.1">AP_EN</text>
</svg>
